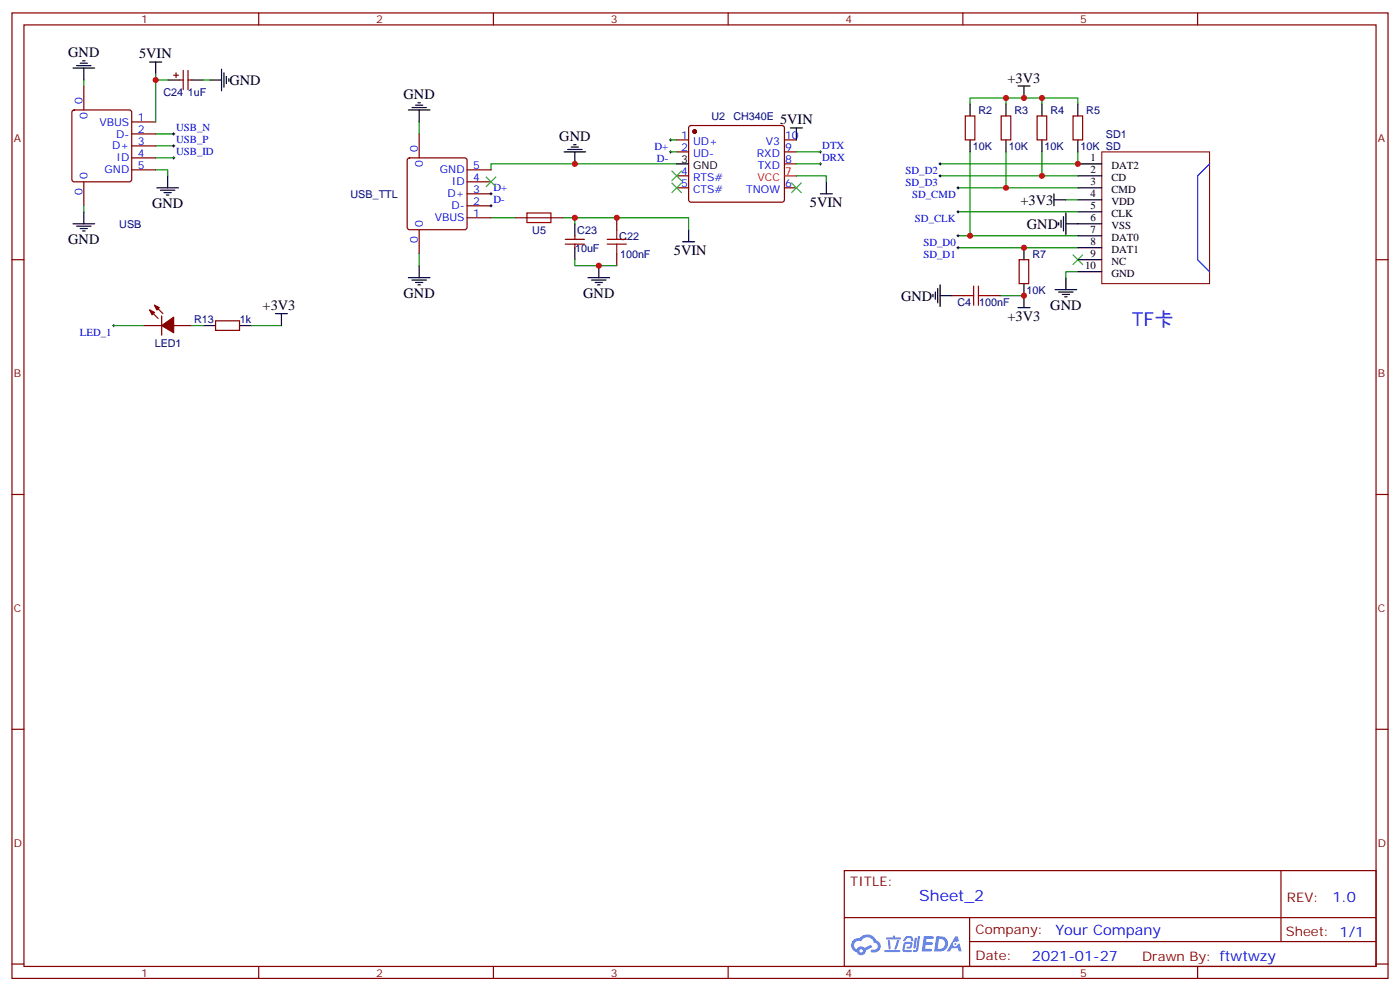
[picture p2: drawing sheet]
<svg xmlns="http://www.w3.org/2000/svg" width="412mm" height="292mm" viewBox="0 0 412 292" stroke-linecap="round" stroke-linejoin="round" font-family="sans-serif">
<g fill="none" stroke="#870000" stroke-width=".35">
<path d="M3.5 3.8h405.4v284.3h-405.4zM7.1 7.3h398.2v277.3h-398.2zM76.2 3.8v3.5M145.3 3.8v3.5M214.5 3.8v3.5M283.6 3.8v3.5M352.8 3.8v3.5M3.5 76.5h3.6M405.3 76.5h3.6M3.5 145.6h3.6M405.3 145.6h3.6M3.5 214.8h3.6"/>
<path d="M405.3 214.8h3.6M248.7 256.4h156.6v28.2h-156.6zM377.3 256.4v20.9M248.7 270.2h156.5M285.6 277.3h119.6M285.6 270.2v14.2M3.5 283.9h3.6M76.2 284.6v3.5M145.3 284.6v3.5M214.5 284.6v3.5M283.6 284.6v3.5M352.8 284.6v3.5"/>
<path d="M405.3 283.9h3.6"/>
</g>
<g fill="#5487ff">
<path d="M272.1 275.7h2.6l.3 .2-.1 .6h-2l-.1 1h1.6l.4 .4-.4 .4h-1.7l-.2 1.1 1.8 .1 .3 .3-.2 .4h-2.9z"/>
<path d="M281.4 275.8h.7l.4 1.3-.7 .3a.74 .74 0 0 0-1.1 .3 .74 .74 0 0 0 .5 1.1 .74 .74 0 0 0 .9-.7l.5-.3 .7 2.4h-.9l-.2-1h-1.9l-.5 1h-.9z"/>
<path d="M269.5 276.2h.6l-.4 2.9a.31 .31 0 0 1-.3 .3 .31 .31 0 0 1-.3-.3z"/>
<path d="M270.4 275.7h.6l-.5 4a.89 .89 0 0 1-.7 .7 .89 .89 0 0 1-.9-.3l1-.5z"/>
<path d="M266.8 275.9l.6-.2 1.2 .1 .5 1.3-.6 .1-.4-.9-1 .1a.95 .95 0 0 1-1 .8l-.1-.2z"/>
<path d="M266.4 277.6l1.8-.2a1.04 1.04 0 0 1 .6 1.1 1.04 1.04 0 0 1-.8 .9h-.7a.29 .29 0 0 1-.3-.4 .29 .29 0 0 1 .3-.2h.7l.2-.8h-1.4l-.4 1.8h1.9a.29 .29 0 0 1 .3 .3 .29 .29 0 0 1-.3 .3h-2l-.4-.3 .2-2.1z"/>
<path d="M260.5 279.8h4.4a.3 .3 0 0 1 .3 .3 .3 .3 0 0 1-.3 .3h-4.3z"/>
<path d="M264.3 276.9h.6l-.5 1.6a1.02 1.02 0 0 1-.7 1.2l-.2-.3z"/>
<path d="M261.5 276.9h.6l.3 2.4-.3 .3-.3-.2z"/>
<path d="M261.1 276.1h1.9l.2-.5h.5l-.1 .5h1.5a.29 .29 0 0 1 .3 .3 .29 .29 0 0 1-.3 .3h-3.9z"/>
<path d="M275.8 275.7l-.6 4.5h1.4a2.27 2.27 0 0 0 2.7-2.3 2.27 2.27 0 0 0-2.7-2.2zM276.6 276.5a1.5 1.5 0 0 1 1.8 1.6 1.5 1.5 0 0 1-1.9 1.3h-.3z"/>
<path d="M251.4 276.9a2.09 2.09 0 0 0 1 3.5 1.37 1.37 0 0 0 1.5 .9 1.37 1.37 0 0 0 1.1-1.4l2-1-.5-.7-1.8 1a1.4 1.4 0 0 0-2.3 .4 1.32 1.32 0 0 1-.6-1.9 1.32 1.32 0 0 1 1.9-.4 2.02 2.02 0 0 1 2-1.3 2.02 2.02 0 0 1 1.8 1.6 1.09 1.09 0 0 1 1.1 1.4 1.09 1.09 0 0 1-1.6 .7 .41 .41 0 0 0-.5 .3 .41 .41 0 0 0 .4 .5 1.89 1.89 0 0 0 2.4-1.2 1.89 1.89 0 0 0-1.2-2.4 2.98 2.98 0 0 0-5-.6l-1 .1zM253.2 280a.52 .52 0 0 1 1 0 .52 .52 0 0 1-1 0z"/>
<circle cx="281.4" cy="278" r=".28"/>
</g>
<g fill="none" stroke="#008700" stroke-width=".35">
<path d="M24.7 23.6v1.7M45.9 39.4h5.3M45.9 21.8v14.1M45.9 23.6h3.5M60 23.6h1.7M123.5 35.9v3.5M285.8 30.6v-1.7h31.7v1.7M296.3 28.9v1.7M306.9 28.9v1.7M45.9 50h3.5v1.8M45.9 43h5.3M45.9 46.5h5.3"/>
<path d="M197.6 44.7h1.7M197.6 41.2h1.7M199.3 48.3h-54.7v1.7M234.6 51.8h8.8v1.8M234.6 44.7h7.1M234.6 48.3h7.1M276.9 51.8h40.6M282.2 55.3h14.1M285.8 44.7v24.7h31.7M296.3 44.7v10.6h21.2M306.9 44.7v7.1M314 58.8h3.5"/>
<path d="M317.5 44.7v3.6h-40.6M24.7 60.6v1.8M123.5 74.7v3.5M144.6 64.1h7.1M165.8 64.1h37v3.6M169.3 76.5v1.7h12.4M169.3 64.1v1.8M282.2 62.4h35.3M282.2 73h35.3M282.2 69.4h3.6M33.5 95.9h8.8M56.4 95.9h3.6"/>
<path d="M74.1 95.9h8.8M294.6 87.1h7M317.5 80h-3.5v1.8"/>
</g>
<g fill="none" stroke="#000" stroke-width=".35">
<path d="M22.6 19.3h4.2M23.6 18.6h2.2M24.3 17.9h.7M44.1 18.3h3.5M45.9 18.3v3.5M21.5 20h6.4M24.7 20v3.6M49.4 23.6h3.5M56.4 23.6h3.6M61.7 23.6h3.6M65.3 20.4v6.3M66 21.4v4.3"/>
<path d="M66.7 22.5v2.1M67.4 23.2v.7M120.3 32.4h6.3M121.4 31.7h4.2M122.4 31h2.1M123.1 30.3h.7M123.5 32.4v3.5M232.8 37.7h3.6M234.6 37.7v3.5M285.8 30.6v3.5M296.3 30.6v3.5M299.9 25.3h3.5"/>
<path d="M301.6 25.3v3.6M306.9 30.6v3.5M317.5 30.6v3.5M46.2 55.3h6.4M47.3 56h4.2M48.3 56.7h2.1M49 57.4h.7M49.4 51.8v3.5M166.2 44.7h6.3M167.2 44h4.2M168.3 43.3h2.1M169 42.6h.7"/>
<path d="M169.3 44.7v3.6M199.3 48.3h3.5M241.7 57.1h3.5M243.4 53.6v3.5M285.8 41.2v3.5M296.3 41.2v3.5M306.9 41.2v3.5M310.4 58.8h3.6M310.4 57.1v3.5M317.5 55.3h7.1M317.5 48.3h7.1M317.5 58.8h7.1"/>
<path d="M317.5 41.2v3.5M317.5 51.8h7.1M21.5 65.9h6.4M22.6 66.6h4.2M23.6 67.3h2.2M24.3 68h.7M24.7 62.4v3.5M123.5 78.2v3.6M169.3 65.9v3.5M169.3 73v3.5M176.4 78.2v3.6M201.1 71.2h3.5"/>
<path d="M202.8 67.7v3.5M301.6 73v3.5M311.9 65.5v.8M312.6 64.8v2.2M313.3 63.8v4.2M314 62.7v6.4M314 65.9h10.6M317.5 62.4h7.1M317.5 69.4h7.1M317.5 73h7.1M317.5 76.5h7.1M60 95.9h3.5"/>
<path d="M70.6 95.9h3.5M81.1 92.4h3.6M82.9 92.4v3.5M120.3 81.8h6.3M121.4 82.5h4.2M122.4 83.2h2.1M123.1 83.9h.7M173.2 81.8h6.4M174.3 82.5h4.2M175.3 83.2h2.1M176 83.9h.7M274.8 86.7v.7"/>
<path d="M275.5 86v2.1M276.2 84.9v4.3M276.9 87.1h3.6M276.9 83.9v6.3M299.9 90.6h3.5M301.6 83.5v7.1M310.8 85.3h6.3M311.9 86h4.2M312.9 86.7h2.1M313.6 87.4h.7M314 81.8v3.5M317.5 80h7.1"/>
</g>
<path d="M155.2 62.7h7.1v2.8h-7.1zM178.9 70.5h5.6M178.9 71.9h5.6M181.7 67.7v2.8M181.7 71.9v2.8M284 87.1h2.8M286.8 84.2v5.7M288.2 87.1h2.8M288.2 84.2v5.7" fill="none" stroke="#a10000" stroke-width=".35"/>
<g fill="none" stroke="#870000" stroke-width=".35">
<path d="M21.4 32.6l.5-.2h16.2l.5 .2 .2 .5v19.7l-.2 .5-.5 .3h-16.2l-.5-.3-.2-.5v-19.7zM24.7 25.3v7.1M38.8 35.9h7.1M38.8 39.4h7.1M51.2 22.2h1.4M51.9 21.4v1.5M52.9 23.6h1.1M54 20.7v5.7M55.4 20.7v5.7M55.4 23.6h1M123.5 39.4v7.1M203.1 37.2l.5-.2h26.8l.5 .2 .2 .5v21.1l-.3 .5-.4 .2h-26.8l-.5-.2-.3-.5v-21.1z"/>
<path d="M284.3 34.1h2.9v7.1h-2.9zM294.9 34.1h2.8v7.1h-2.8zM305.5 34.1h2.8v7.1h-2.8zM316.1 34.1h2.8v7.1h-2.8zM24.7 53.6v7M38.8 50h7.1M38.8 43h7.1M38.8 46.5h7.1M120.2 46.7l.4-.2h16.3l.5 .2 .2 .5v19.8l-.3 .5-.4 .2h-16.3l-.4-.3-.3-.4v-19.8zM137.6 57.1h7M137.6 53.6h7M137.6 50h7"/>
<path d="M199.3 41.2h3.5M199.3 44.7h3.5M199.3 51.8h3.5M199.3 55.3h3.5M231.1 41.2h3.5M231.1 44.7h3.5M231.1 55.3h3.5M231.1 48.3h3.5M123.5 67.7v7M137.6 64.1h7M137.6 60.6h7M151.7 64.1h14.1"/>
<path d="M166.5 71.9h5.7M166.5 70.5h5.7M169.3 69.4v1.1M169.3 71.9v1.1M181.7 64.1v3.6M181.7 74.7v3.5M300.2 76.5h2.8v7h-2.8zM42.3 95.9h5.3M44.1 91.3l2.5 2.5M45.5 89.9l2.5 2.5M47.6 93.1v5.6M51.2 95.9h5.2"/>
<path d="M63.5 94.5h7.1v2.8h-7.1zM280.5 87.1h3.5M291 87.1h3.6"/>
</g>
<g fill="none" stroke="#000" stroke-width=".29">
<path d="M50.8 39.4h.7M51.2 39.1v.7M50.8 43h.7M50.8 46.5h.7M51.2 42.6v.7M51.2 46.1v.7M144.3 57.1h.7M144.6 56.7v.7M197.2 41.2h.7M197.2 44.7h.7M197.6 40.9v.7M197.6 44.4v.7"/>
<path d="M241.3 44.7h.7M241.3 48.3h.7M241.7 44.4v.7M241.7 47.9v.7M276.6 48.3h.7M276.6 51.8h.7M276.9 47.9v.7M276.9 51.4v.7M281.9 55.3h.7M282.2 55v.7M144.3 60.6h.7M144.6 60.3v.7"/>
<path d="M281.9 62.4h.7M281.9 69.4h.7M281.9 73h.7M282.2 62v.7M282.2 69.1v.7M282.2 72.6v.7M33.2 95.9h.7M33.5 95.5v.7"/>
</g>
<g fill="#870000" stroke="#870000" stroke-width=".35">
<path d="M44.1 91.3l1.4 .7-.7 .7z"/>
<path d="M45.5 89.9l1.4 .7-.7 .7z"/>
<path d="M47.6 95.9l3.6-2.5v4.6z"/>
<circle cx="204.6" cy="38.7" r=".53"/>
</g>
<path d="M231.1 51.8h3.5" fill="none" stroke="#f00" stroke-width=".35"/>
<path d="M143.2 52.1l2.8 2.9M146 52.1l-2.8 2.9M197.9 50.4l2.8 2.8M197.9 53.9l2.8 2.8M200.7 50.4l-2.8 2.8M200.7 53.9l-2.8 2.8M233.2 53.9l2.8 2.8M236 53.9l-2.8 2.8M316.1 75.1l2.8 2.8M318.9 75.1l-2.8 2.8" fill="none" stroke="#3c3" stroke-width=".35"/>
<path d="M324.6 44.7h31.7v38.8h-31.7z" fill="none" stroke="#800000" stroke-width=".29"/>
<path d="M356.3 48.3l-3.5 3.5v24.7l3.5 3.5" fill="none" stroke="#00f" stroke-width=".35"/>
<g fill="#c00">
<circle cx="181.7" cy="64.1" r=".88"/>
<circle cx="169.3" cy="64.1" r=".88"/>
<circle cx="176.4" cy="78.2" r=".88"/>
<circle cx="285.8" cy="69.4" r=".88"/>
<circle cx="296.3" cy="28.9" r=".88"/>
<circle cx="317.5" cy="48.3" r=".88"/>
<circle cx="306.9" cy="51.8" r=".88"/>
<circle cx="306.9" cy="28.9" r=".88"/>
<circle cx="296.3" cy="55.3" r=".88"/>
<circle cx="301.6" cy="73" r=".88"/>
<circle cx="301.6" cy="28.9" r=".88"/>
<circle cx="301.6" cy="87.1" r=".88"/>
<circle cx="169.3" cy="48.3" r=".88"/>
<circle cx="45.9" cy="23.6" r=".88"/>
</g>
<text font-size="5.6" fill="#00f" x="333.4" y="95.9">TF卡</text>
<text font-size="4.6" fill="#00f" x="270.8" y="265.4">Sheet_2</text>
<g font-size="4.2">
<text x="20.1" y="16.9">GND</text>
<text x="41" y="17.1">5VIN</text>
<text x="67.6" y="25">GND</text>
<text x="118.9" y="29.2">GND</text>
<text x="296.8" y="24.3">+3V3</text>
<text x="164.8" y="41.6">GND</text>
<text x="229.8" y="36.6">5VIN</text>
<text x="44.8" y="61.4">GND</text>
<text x="238.6" y="61">5VIN</text>
<text x="300.6" y="60.3">+3V3</text>
<text x="20.1" y="72">GND</text>
<text x="302.5" y="67.3">GND</text>
<text x="198.5" y="75.2">5VIN</text>
<text x="118.9" y="87.9">GND</text>
<text x="171.8" y="87.9">GND</text>
<text x="265.5" y="88.5">GND</text>
<text x="77.4" y="91.4">+3V3</text>
<text x="296.8" y="94.6">+3V3</text>
<text x="309.4" y="91.3">GND</text>
</g>
<g font-size="4.2" fill="#00f">
<text x="392.5" y="265.7">1.0</text>
<text x="310.9" y="275.2">Your Company</text>
<text x="304" y="283">2021-01-27</text>
</g>
<g font-size="3.9" fill="#800">
<text x="250.5" y="261">TITLE:</text>
<text x="379.1" y="265.7">REV:</text>
<text x="287.4" y="275.2">Company:</text>
<text x="378.7" y="275.8">Sheet: 1/1</text>
<text x="287.4" y="282.9">Date:</text>
<text x="336.4" y="282.9">Drawn By: ftwtwzy</text>
</g>
<g font-size="3.2" fill="#800">
<text x="41.6" y="6.8">1</text>
<text x="110.8" y="6.8">2</text>
<text x="179.9" y="6.8">3</text>
<text x="249.1" y="6.8">4</text>
<text x="318.2" y="6.8">5</text>
<text x="4.1" y="41.9">A</text>
<text x="405.9" y="41.9">A</text>
<text x="4.1" y="111.1">B</text>
<text x="405.9" y="111.1">B</text>
<text x="4.1" y="180.2">C</text>
<text x="405.9" y="180.2">C</text>
<text x="4.1" y="249.3">D</text>
<text x="405.9" y="249.3">D</text>
<text x="41.6" y="287.6">1</text>
<text x="110.8" y="287.6">2</text>
<text x="179.9" y="287.6">3</text>
<text x="249.1" y="287.6">4</text>
<text x="318.2" y="287.6">5</text>
</g>
<g font-size="3.2" fill="#000080">
<text x="48.1" y="28.2">C24</text>
<text x="55.4" y="28.2">1uF</text>
<text x="209.6" y="35.3">U2</text>
<text x="216" y="35.4">CH340E</text>
<text x="288.2" y="33.5">R2</text>
<text x="298.8" y="33.5">R3</text>
<text x="309.4" y="33.5">R4</text>
<text x="320" y="33.5">R5</text>
<text x="325.8" y="40.6">SD1</text>
<text x="286.5" y="44.1">10K</text>
<text x="297.1" y="44.1">10K</text>
<text x="307.7" y="44.1">10K</text>
<text x="318.3" y="44.1">10K SD</text>
<text x="103.3" y="58.3">USB_TTL</text>
<text x="35.1" y="67">USB</text>
<text x="156.8" y="68.8">U5</text>
<text x="170.1" y="68.8">C23</text>
<text x="182.4" y="70.6">C22</text>
<text x="169.4" y="74.1">10uF</text>
<text x="182.6" y="75.9">100nF</text>
<text x="304.1" y="75.9">R7</text>
<text x="282" y="90">C4</text>
<text x="288.5" y="90">100nF</text>
<text x="302.4" y="86.4">10K</text>
<text x="57.2" y="95.3">R13</text>
<text x="70.7" y="95.3">1k</text>
<text x="45.6" y="102.3">LED1</text>
</g>
<g font-size="3.2" fill="#00f">
<text x="24.3" y="30.6" transform="rotate(-90 24.3 30.6)">0</text>
<text x="25.8" y="35.1" transform="rotate(-90 25.8 35.1)">0</text>
<text x="40.6" y="35.6">1</text>
<text x="29.3" y="37">VBUS</text>
<text x="34.2" y="40.5">D-</text>
<text x="40.6" y="39.1">2</text>
<text x="51.9" y="38.6">USB_N</text>
<text x="200.7" y="40.9">1</text>
<text x="231.2" y="40.9">10</text>
<text x="33.1" y="44">D+</text>
<text x="34.3" y="47.6">ID</text>
<text x="40.6" y="42.6">3</text>
<text x="40.6" y="46.1">4</text>
<text x="51.9" y="45.6">USB_ID</text>
<text x="51.9" y="42.1">USB_P</text>
<text x="123.1" y="44.7" transform="rotate(-90 123.1 44.7)">0</text>
<text x="192.8" y="44.3">D+</text>
<text x="193.5" y="47.8">D-</text>
<text x="200.7" y="44.4">2</text>
<text x="204.2" y="42.6">UD+</text>
<text x="204.2" y="46.1">UD-</text>
<text x="222.9" y="46.1">RXD</text>
<text x="225.6" y="42.6">V3</text>
<text x="231.2" y="47.9">8</text>
<text x="231.2" y="44.4">9</text>
<text x="242.2" y="47.3">DRX</text>
<text x="242.2" y="43.8">DTX</text>
<text x="25.8" y="52.8" transform="rotate(-90 25.8 52.8)">0</text>
<text x="30.8" y="51.1">GND</text>
<text x="40.6" y="49.7">5</text>
<text x="124.5" y="49.2" transform="rotate(-90 124.5 49.2)">0</text>
<text x="129.6" y="51.1">GND</text>
<text x="139.3" y="53.2">4</text>
<text x="139.3" y="49.7">5</text>
<text x="200.7" y="51.4">4</text>
<text x="204.2" y="53.2">RTS#</text>
<text x="223.2" y="49.7">TXD</text>
<text x="266.7" y="51.3">SD_D2</text>
<text x="24.3" y="57.3" transform="rotate(-90 24.3 57.3)">0</text>
<text x="131.8" y="58.1">D+</text>
<text x="133.1" y="54.6">ID</text>
<text x="139.3" y="56.7">3</text>
<text x="145.3" y="56.2">D+</text>
<text x="145.3" y="59.7">D-</text>
<text x="200.7" y="55">5</text>
<text x="204.2" y="56.7">CTS#</text>
<text x="219.8" y="56.7">TNOW</text>
<text x="231.2" y="55">6</text>
<text x="266.7" y="54.8">SD_D3</text>
<text x="268.7" y="58.4">SD_CMD</text>
<text x="128" y="65.2">VBUS</text>
<text x="133" y="61.7">D-</text>
<text x="139.3" y="63.8">1</text>
<text x="139.3" y="60.3">2</text>
<text x="269.5" y="65.4">SD_CLK</text>
<text x="123.1" y="71.4" transform="rotate(-90 123.1 71.4)">0</text>
<text x="124.5" y="67" transform="rotate(-90 124.5 67)">0</text>
<text x="272" y="72.5">SD_D0</text>
<text x="272" y="76">SD_D1</text>
<text x="23.6" y="99">LED_1</text>
</g>
<g font-size="3.2">
<text x="200.7" y="47.9">3</text>
<text x="321.2" y="47.6">1</text>
<text x="204.2" y="49.7">GND</text>
<text x="321.2" y="51.1">2</text>
<text x="327.4" y="49.8">DAT2</text>
<text x="327.4" y="53.4">CD</text>
<text x="321.2" y="54.6">3</text>
<text x="321.2" y="58.1">4</text>
<text x="327.4" y="56.9">CMD</text>
<text x="321.2" y="61.7">5</text>
<text x="321.2" y="65.2">6</text>
<text x="327.4" y="60.4">VDD</text>
<text x="327.4" y="64">CLK</text>
<text x="321.2" y="68.7">7</text>
<text x="327.4" y="67.5">VSS</text>
<text x="327.4" y="71">DAT0</text>
<text x="321.2" y="72.2">8</text>
<text x="321.2" y="75.8">9</text>
<text x="327.4" y="74.5">DAT1</text>
<text x="319.6" y="79.3">10</text>
<text x="327.4" y="78.1">NC</text>
<text x="327.4" y="81.6">GND</text>
</g>
<g font-size="3.2" fill="#f00">
<text x="223.2" y="53.2">VCC</text>
<text x="231.2" y="51.4">7</text>
</g>
</svg>
